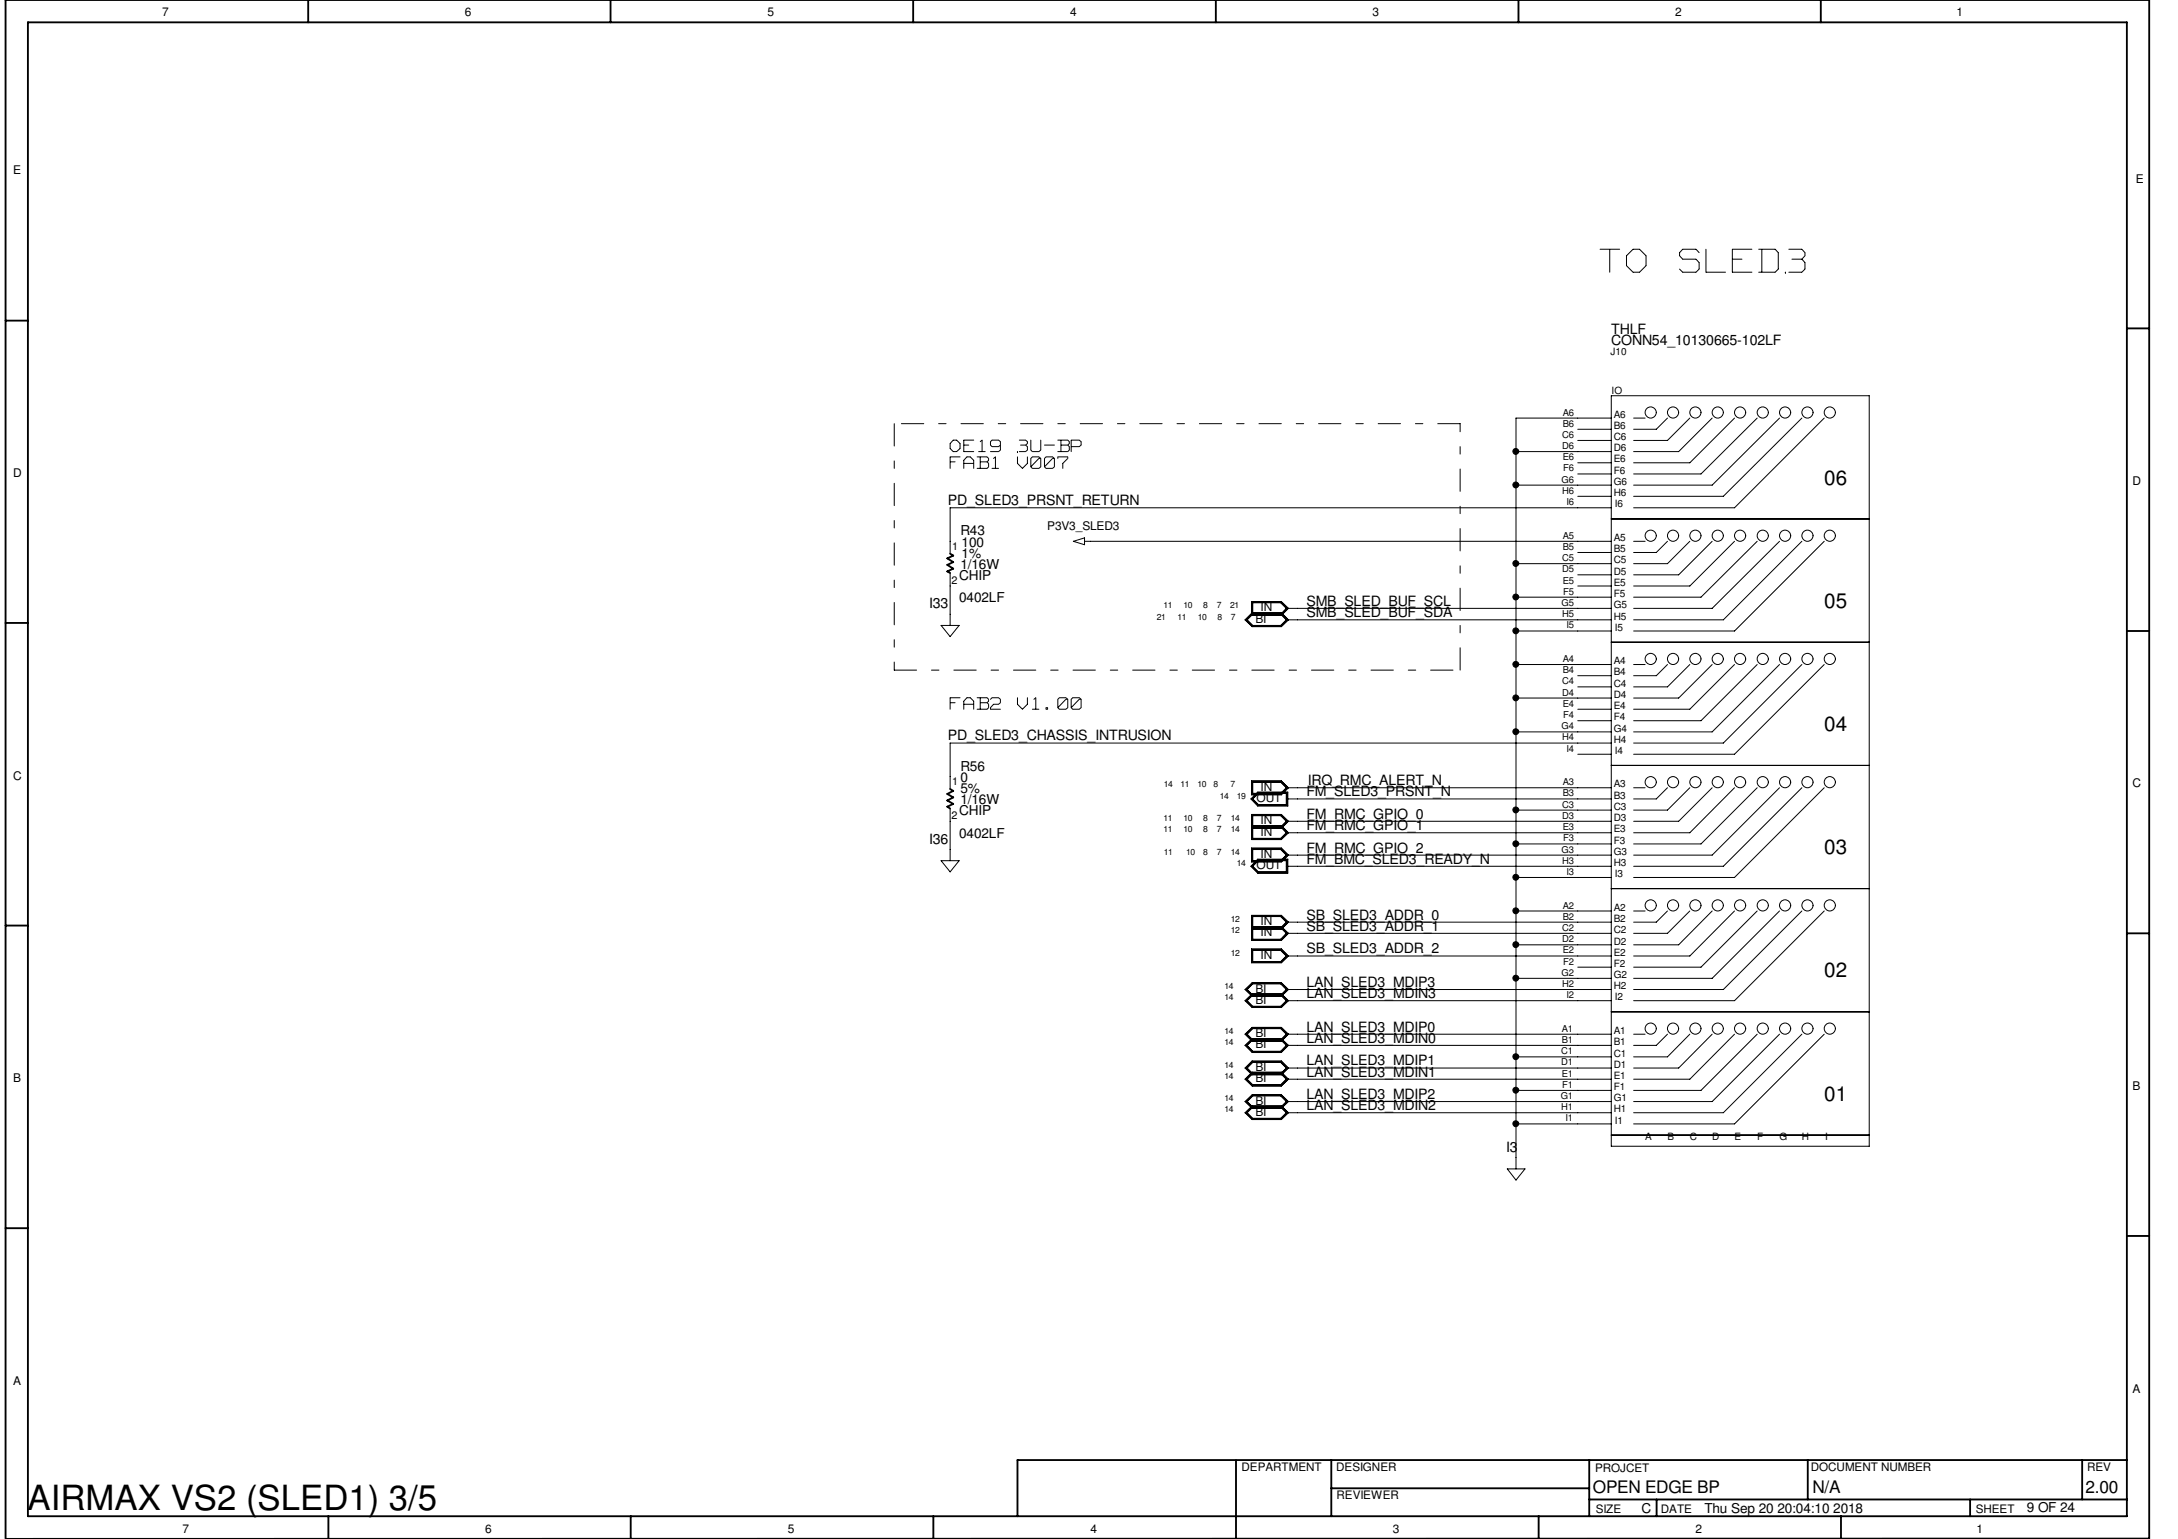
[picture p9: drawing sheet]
<svg xmlns="http://www.w3.org/2000/svg" width="297mm" height="210mm" viewBox="0 0 297 210" stroke-linecap="round" stroke-linejoin="round" font-family="sans-serif">
<g fill="none" stroke="#000" stroke-width=".25">
<path d="M3.8 3h286.3v203.8h-286.3zM42 0v3M83.3 0v3M124.5 0v3M165.8 0v3M207.1 0v3M248.3 0v3M.8 43.7h3M290.1 44.8h3M129.6 75.5l.4 .3-.8 .4 .8 .5-.8 .3 .8 .6-.8 .3 .4 .2M.8 85h3M290.1 86.1h3"/>
<path d="M129.6 107.6l.4 .3-.8 .4 .8 .5-.8 .4 .8 .4-.8 .4 .4 .3M.8 126.2h3M290.1 127.3h3M.8 167.5h3M290.1 168.6h3M168.6 199.2v10.6M181.6 199.1v7.7M216.7 199.1v7.7M246.5 199.1v5.4M284 199.1v5.4M290.1 199.1h-151.3v7.7M.8 209.8v-209.8h292.3v209.8l-292.3 .1"/>
<path d="M44.8 206.8v3M86 206.8v3M127.3 206.8v3M181.6 203h35.1M209.8 206.8v3M216.7 204.5h73.4M225.9 204.5v2.3M251.1 206.8v3M268.7 204.5v2.3"/>
</g>
<path d="M122 57.8v33.6M199.1 57.8h-77.1M122 91.4h77.1M199.1 91.4v-33.6" fill="none" stroke="#000" stroke-width=".14" stroke-dasharray="3 2 1 2"/>
<g fill="none" stroke="#000" stroke-width=".14">
<path d="M218.2 34h2.7M219.5 34v3.1M221.8 36.2l.9 .9M221.8 34.9v1.3M222.7 34l-.9 .9M222.8 37.1h.8M222.8 34h.8M223.6 34l.9 .9M224.5 34.9v1.3M224.5 36.2l-.9 .9M229.1 34.5v.3M229.1 34.9l.4 .4"/>
<path d="M229.1 36.7l.4 .4M229.5 34l-.4 .4M229.5 37.1h1.8M229.5 35.3h1.8M229.5 34h1.8M231.3 34l.4 .5M231.3 35.3l.4 .5M231.7 35.9v.8M231.7 36.7l-.4 .4M232.7 34v3.1M232.7 37.1h2.6M236.3 34h2.6"/>
<path d="M236.3 34v3.1M236.3 37.1h2.6M236.3 35.3h1.3M239.9 37.1h2.2M239.9 34h2.2M240.3 34v3.1M242.1 34l.4 .5M242.5 34.5v2.2M242.5 36.7l-.4 .4M243.5 37.1h.1M244 37.1h1.7M244 34h1.7"/>
<path d="M244.4 35.3h1.3M245.7 34l.5 .5M245.8 35.4l.4 .4M246.2 34.5v.3M246.2 35.9v.8M246.2 36.7l-.5 .4M246.2 34.9l-.5 .4M215.2 58.5h4.5M219.7 54h35.2v102.3h-35.2zM219.7 57h-12.9v102.4M222.8 57h1.6M227.4 57l-1.5 1.5h-3.1"/>
<path d="M230.5 57l-3.1 3.1h-4.6M233.5 57l-4.6 4.6h-6.1M236.6 57l-6.1 6.1h-7.7M239.6 57l-7.6 7.6h-9.2M242.7 57l-9.2 9.2h-10.7M245.7 57l-10.7 10.7h-12.2M248.8 57l-12.2 12.3h-13.8M129.6 60.5v.6M129.6 62.4v1.5M129.6 78.1v7.2M129.6 61.2l.4 .4M129.6 62.3h1.3"/>
<path d="M129.6 63h.7M130 60l-.4 .5M130 61.6h.4M130 60h.4M130.5 60l.4 .5M130.9 60.5v.6M130.9 61.2l-.4 .4M131.4 60.1v1.5M131.4 62.8v1.1M131.4 60h1.4M131.5 61.6h1.3M131.5 60.7h.6"/>
<path d="M131.5 63.2h1.3M131.9 62.3l-.5 .5M131.9 62.3h.4M132.3 62.3l.5 .5M132.8 62.8v1.1M133.3 62.3h1.3M133.3 63.9h1.3M133.5 61.6h.9M133.7 62.4v1.4M133.7 63h.9M133.9 60l-.2 .2M133.9 60.1v1.5"/>
<path d="M134.6 62.3l.2 .2M134.6 63l.2 .2M134.8 62.6v.1M134.8 63.2v.4M134.8 62.8l-.1 .1M134.8 63.7l-.2 .2M135.1 60.3v.4M135.1 60.7l.2 .2M135.1 61.6h1M135.3 60l-.2 .2M135.3 63.9h.9M135.3 60.9h.8"/>
<path d="M135.3 60h.8M135.8 62.3l-.3 .2M135.8 62.4v1.4M136.2 60l.2 .2M136.4 60.7l-.2 .2M136.4 61.4l-.2 .2M136.4 60.3v1M138.8 61.6h.1M138.8 62.3v.9M138.8 63.2l.6 .6M139 61.6h.8M139 60h.8"/>
<path d="M139.2 60.7h.6M139.9 60l.2 .2M139.9 60.7l.2 .2M140.1 61.4l-.2 .2M140.1 60.5l-.2 .2M140.1 60.3v.2M140.1 61v.3M140.1 62.3v.9M140.1 63.2l-.7 .7M140.6 61.4l.2 .2M140.6 63.7l.2 .2M140.6 60v1.3"/>
<path d="M140.6 62.6v1M140.8 62.3l-.2 .2M140.8 61.6h.8M140.8 62.3h.8M140.8 63.9h.8M141.6 62.6l-1 1M141.7 62.5h.2M141.7 62.3l.2 .2M141.9 61.4l-.2 .2M141.9 63.7l-.2 .2M141.9 60v1.3M141.9 62.6v1"/>
<path d="M142.4 63.7l.3 .2M142.4 60.7h1.4M142.4 62.6v1M142.7 62.3l-.3 .2M142.7 62.3h.8M142.7 63.9h.8M143.5 62.6l-1 1M143.5 62.5h.3M143.5 62.3l.3 .2M143.8 63.7l-.3 .2M143.8 62.6v1M144.3 62.3v.2"/>
<path d="M144.3 61.6h1.3M144.3 60h1.3M144.3 62.3h1.3M144.7 60.1v1.5M144.7 60.7h.9M144.9 63.2v.7M145.6 62.6l-.7 .6M145.6 60l.2 .2M145.6 60.7l.2 .2M145.6 62.3v.2M145.8 60.5l-.1 .2M145.8 60.3v.2"/>
<path d="M145.8 61v.3M145.8 61.4l-.2 .2M146.1 60.1v1.5M146.1 60h1M146.1 60.9h1M146.4 73.8l1.5-.4v.9zM147.2 60l.2 .2M147.4 60.7l-.2 .2M147.4 60.3v.4M147.9 73.8h71.8M206.8 76.9h12.9M206.8 61.6h12.9"/>
<path d="M206.8 66.2h12.9M215.2 75.4h4.5M215.2 60.1h4.5M215.2 78.4h4.5M215.2 79.9h4.5M215.2 63.1h4.5M215.2 64.6h4.5M215.2 67.7h4.5M219.7 70.8h35.2M219.7 69.3h-90.1v6.2M222.8 73.8h1.6M227.4 73.8l-1.5 1.6h-3.1"/>
<path d="M230.5 73.8l-3.1 3.1h-4.6M233.5 73.8l-4.6 4.6h-6.1M236.6 73.8l-6.1 6.1h-7.7M239.6 73.8l-7.6 7.6h-9.2M242.7 73.8l-9.2 9.2h-10.7M245.7 73.8l-10.7 10.7h-12.2M248.8 73.8l-12.2 12.3h-13.8M128.4 85.3h2.4l-1.2 1.5zM129.6 95.2v1.5M129.6 95.2h1.3M129.6 95.8h.7M131.4 95.7v1"/>
<path d="M131.5 96.1h1.3M131.9 95.2l-.5 .4M131.9 95.2h.4M132.3 95.2l.5 .4M132.8 95.7v1M133.3 96.7h1.3M133.3 95.2h1.3M133.7 95.2v1.5M133.7 95.8h.9M134.6 95.2l.2 .2M134.6 95.8l.2 .3M134.8 95.6l-.1 .2"/>
<path d="M134.8 95.4v.2M134.8 96.1v.4M134.8 96.5l-.2 .2M135.1 96.6v.1M135.1 96.7h1.3M135.3 95.2l-.2 .2M135.3 95.2h.8M135.5 96.1l-.4 .4M135.5 96.1h.6M136.2 95.2l.2 .2M136.4 95.8l-.2 .3M136.4 95.4v.4"/>
<path d="M138.8 96.1l.6 .6M138.8 95.2v.8M140.1 95.2v.8M140.1 96.1l-.7 .6M140.8 96.7h.9M141.3 95.2l-.3 .2M141.3 95.2v1.5M142.7 96.5h.1M142.7 96.6v.1M142.7 96.7h.1M142.9 96.5v.2M144.3 96.5l.2 .2"/>
<path d="M144.3 95.4v1.1M144.5 95.2l-.2 .2M144.5 96.7h.8M144.5 95.2h.8M145.3 95.4l-1 1.1M145.4 95.4h.2M145.4 95.2l.2 .2M145.6 96.5l-.2 .2M145.6 95.4v1.1M146.1 96.5l.2 .2M146.1 95.4v1.1M146.3 95.2l-.2 .2"/>
<path d="M146.3 96.7h.8M146.3 95.2h.8M147.1 95.4l-1 1.1M147.2 95.4h.2M147.2 95.2l.2 .2M147.4 96.5l-.2 .2M147.4 95.4v1.1M169.8 84.5l1-.9h3.9l1 .9-1 1h-3.9zM170.7 82h4l1 1-1 .9h-4zM170.7 82.1h4l.9 .9-.9 .9h-4zM170.8 82.2h3.9l.8 .8-.8 .8h-3.9zM170.8 83.7h3.9l.8 .8-.8 .8h-3.9l-.8-.8z"/>
<path d="M170.8 83.7h3.9l.9 .8-.9 .9h-3.9l-.9-.9zM170.9 83.8l-.8 .7 .8 .8h3.8l.7-.8M170.9 83.8h3.8M174.7 83.8l.7 .7M175.4 83l-.7-.8h-3.8v1.6M175.4 83h44.3M175.4 84.5h44.3M175.4 83l-.7 .8M206.8 90.6h12.9M206.8 95.2h12.9M206.8 81.4h12.9M206.8 99.8h12.9"/>
<path d="M206.8 86.1h12.9M215.2 96.7h4.5M215.2 92.2h4.5M215.2 93.7h4.5M215.2 98.3h4.5M219.7 87.6h35.2M222.8 90.6h1.6M227.4 90.6l-1.5 1.6h-3.1M230.5 90.6l-3.1 3.1h-4.6M233.5 90.6l-4.6 4.6h-6.1M236.6 90.6l-6.1 6.1h-7.7M239.6 90.6l-7.6 7.7h-9.2"/>
<path d="M242.7 90.6l-9.2 9.2h-10.7M245.7 90.6l-10.7 10.7h-12.2M248.8 90.6l-12.2 12.3h-13.8M128.4 117.4h2.4l-1.2 1.5zM129.6 110.3v7.1M170.6 109l.9-1h4.1v1.9h-4.1zM170.7 106.5h4l1 .9-1 1h-4zM170.7 112.6h4l1 1-1 .9h-4v-3.4h4l1 .9-1 1h-4M170.7 115.7h4l1 .9-1 1h-4zM170.7 109l.9-.9h4v1.8h-4zM170.7 106.6h4l.9 .8-.9 .9h-4zM170.7 112.7h4l.9 .9-.9 .8h-4v-3.3h4l.9 .9-.9 .9h-4"/>
<path d="M170.7 115.7h4l.9 .9-.9 .9h-4zM170.8 109l.8-.8h3.9v1.6h-3.9zM170.8 106.6h3.9l.8 .8-.8 .9h-3.9zM170.8 112.7h3.9l.8 .9-.8 .8h-3.9v-3.2h3.9l.8 .8-.8 .9h-3.9M170.8 115.8h3.9l.8 .8-.8 .8h-3.9zM170.9 112.8h3.8M171.5 117.2h4.1v1.9h-4.1l-.9-.9zM171.6 117.3h3.9v1.7h-3.9l-.8-.8zM171.6 117.3h4v1.7h-4l-.9-.8zM174.7 112.8l.7 .8M175.4 107.4l-.7-.7h-3.8v1.5h4.5v1.5h-3.8l-.7-.7 .7-.8M175.4 112l-.7-.7h-3.8v3h3.8l.7-.7"/>
<path d="M175.4 116.6l-.7-.7h-3.8v1.5h4.5v1.5h-3.8l-.7-.7 .7-.8M175.4 107.4h44.3M175.4 109h44.3M175.4 112h44.3M175.4 113.6h44.3M175.4 116.6h44.3M175.4 118.2h44.3M175.4 107.4l-.7 .8M175.4 112l-.7 .8M175.4 116.6l-.7 .8M206.8 110.5h12.9M206.8 115.1h12.9"/>
<path d="M206.8 119.7h12.9M215.2 102.9h4.5M219.7 104.4h35.2M219.7 101.3h-90.1v6.3M222.8 107.4h1.6M227.4 107.4l-1.5 1.6h-3.1M230.5 107.4l-3.1 3.1h-4.6M233.5 107.4l-4.6 4.6h-6.1M236.6 107.4l-6.1 6.2h-7.7M239.6 107.4l-7.6 7.7h-9.2M242.7 107.4l-9.2 9.2h-10.7M245.7 107.4l-10.7 10.8h-12.2"/>
<path d="M248.8 107.4l-12.2 12.3h-13.8M169.8 135l1-1h3.9l1 1-1 .9h-3.9zM169.8 136.5l1-.9h3.9l1 .9-1 .9h-3.9zM169.9 135l.9-.9h3.9l.9 .9-.9 .8h-3.9zM170.7 129.4h4l1 1-1 .9h-4zM170.7 126.4h4l1 .9-1 1h-4v-3.5h4l1 1-1 .9h-4M170.7 129.5h4l.9 .9-.9 .9h-4zM170.7 126.4h4l.9 .9-.9 .9h-4v-3.3h4l.9 .9-.9 .9h-4M170.8 129.5h3.9l.8 .9-.8 .8h-3.9zM170.8 126.5h3.9l.8 .8-.8 .8h-3.9v-3.1h3.9l.8 .8-.8 .8h-3.9M170.8 134.1h3.9l.8 .9-.8 .8h-3.9l-.8-.8zM170.8 135.7h3.9l.8 .8-.8 .8h-3.9l-.8-.8z"/>
<path d="M170.8 135.6h3.9l.9 .9-.9 .9h-3.9l-.9-.9zM170.9 129.6h3.8l.7 .8-.7 .7h-3.8zM170.9 135.7h3.8M170.9 135.7l-.8 .8 .8 .7h3.8l.7-.7M170.9 126.5h3.8M174.7 135.7l.7 .8M174.7 126.5l.7 .8M175.4 125.8l-.7-.8h-3.8v3.1h3.8l.7-.8M175.4 130.4h44.3M175.4 135h44.3M175.4 135l-.7-.8h-3.8l-.8 .8 .8 .7M175.4 135l-.7 .7"/>
<path d="M175.4 136.5h44.3M175.4 125.8h44.3M175.4 127.3h44.3M175.4 125.8l-.7 .7M206.8 124.2h12.9M206.8 128.9h12.9M206.8 133.4h12.9M215.2 131.9h4.5M219.7 138h35.2M219.7 121.2h35.2M222.8 124.2h1.6M227.4 124.2l-1.5 1.6h-3.1"/>
<path d="M230.5 124.2l-3.1 3.1h-4.6M233.5 124.2l-4.6 4.7h-6.1M236.6 124.2l-6.1 6.2h-7.7M239.6 124.2l-7.6 7.7h-9.2M242.7 124.2l-9.2 9.2h-10.7M245.7 124.2l-10.7 10.8h-12.2M248.8 124.2l-12.2 12.3h-13.8M169.8 141.1l1-1h3.9l1 1-1 .9h-3.9zM169.8 142.6l1-1h3.9l1 1-1 1h-3.9zM169.8 145.7l1-1h3.9l1 1-1 .9h-3.9zM169.8 147.2l1-1h3.9l1 1-1 .9h-3.9zM169.8 151.8l1-1h3.9l1 1-1 .9h-3.9z"/>
<path d="M169.8 150.2l1-.9h3.9l1 .9-1 1h-3.9zM169.9 141.1l.9-.9h3.9l.9 .9-.9 .8h-3.9zM169.9 142.6l.9-.9h3.9l.9 .9-.9 .9h-3.9zM169.9 145.7l.9-.9h3.9l.9 .9-.9 .9h-3.9zM169.9 150.2l.9-.8h3.9l.9 .8-.9 .9h-3.9zM170 141.1l.8-.8h3.9l.8 .8-.8 .8h-3.9zM170 142.6l.8-.8h3.9l.8 .8-.8 .8h-3.9zM170 151.8l.8-.8h3.9l.8 .8-.8 .8h-3.9zM170.8 144.8h3.9l.8 .9-.8 .8h-3.9l-.8-.8zM170.8 146.3h3.9l.8 .9-.8 .8h-3.9l-.8-.8zM170.8 146.3h3.9l.9 .9-.9 .9h-3.9l-.9-.9zM170.8 150.9h3.9l.9 .9-.9 .9h-3.9l-.9-.9z"/>
<path d="M170.8 149.4h3.9l.8 .8-.8 .8h-3.9l-.8-.8zM170.9 141.8h3.8M170.9 141.8l-.8 .8 .8 .8h3.8l.7-.8M170.9 146.4h3.8M170.9 146.4l-.8 .8 .8 .8h3.8l.7-.8M170.9 151l-.8 .8 .8 .7h3.8l.7-.7M170.9 151h3.8M174.7 141.8l.7 .8M174.7 146.4l.7 .8M174.7 151l.7 .8M175.4 141.1h44.3M175.4 141.1l-.7-.8h-3.8l-.8 .8 .8 .7"/>
<path d="M175.4 141.1l-.7 .7M175.4 142.6h44.3M175.4 145.7h44.3M175.4 145.7l-.7-.8h-3.8l-.8 .8 .8 .7M175.4 145.7l-.7 .7M175.4 147.2h44.3M175.4 151.8h44.3M175.4 150.2h44.3M175.4 150.2l-.7-.7h-3.8l-.8 .7 .8 .8M175.4 150.2l-.7 .8M205.6 159.4h2.4l-1.2 1.6zM206.8 144.1h12.9"/>
<path d="M206.8 148.7h12.9M206.8 153.3h12.9M219.7 154.8h35.2M222.8 141.1h1.6M227.4 141.1l-1.5 1.5h-3.1M230.5 141.1l-3.1 3h-4.6M233.5 141.1l-4.6 4.6h-6.1M236.6 141.1l-6.1 6.1h-7.7M239.6 141.1l-7.6 7.6h-9.2M242.7 141.1l-9.2 9.1h-10.7M245.7 141.1l-10.7 10.7h-12.2M248.8 141.1l-12.2 12.2h-13.8"/>
<circle cx="225.1" cy="56.3" r=".76"/>
<circle cx="228.2" cy="56.3" r=".76"/>
<circle cx="231.2" cy="56.3" r=".76"/>
<circle cx="234.3" cy="56.3" r=".76"/>
<circle cx="237.3" cy="56.3" r=".76"/>
<circle cx="240.4" cy="56.3" r=".76"/>
<circle cx="243.5" cy="56.3" r=".76"/>
<circle cx="246.5" cy="56.3" r=".76"/>
<circle cx="249.6" cy="56.3" r=".76"/>
<circle cx="206.7" cy="66.1" r=".4"/>
<circle cx="206.7" cy="61.6" r=".4"/>
<circle cx="206.7" cy="76.9" r=".4"/>
<circle cx="225.1" cy="73.1" r=".76"/>
<circle cx="228.2" cy="73.1" r=".76"/>
<circle cx="231.2" cy="73.1" r=".76"/>
<circle cx="234.3" cy="73.1" r=".76"/>
<circle cx="237.3" cy="73.1" r=".76"/>
<circle cx="240.4" cy="73.1" r=".76"/>
<circle cx="243.5" cy="73.1" r=".76"/>
<circle cx="246.5" cy="73.1" r=".76"/>
<circle cx="249.6" cy="73.1" r=".76"/>
<circle cx="206.7" cy="86" r=".4"/>
<circle cx="206.7" cy="90.6" r=".4"/>
<circle cx="206.7" cy="95.2" r=".4"/>
<circle cx="206.7" cy="99.8" r=".4"/>
<circle cx="206.7" cy="81.4" r=".4"/>
<circle cx="225.1" cy="89.9" r=".76"/>
<circle cx="228.2" cy="89.9" r=".76"/>
<circle cx="231.2" cy="89.9" r=".76"/>
<circle cx="234.3" cy="89.9" r=".76"/>
<circle cx="237.3" cy="89.9" r=".76"/>
<circle cx="240.4" cy="89.9" r=".76"/>
<circle cx="243.5" cy="89.9" r=".76"/>
<circle cx="246.5" cy="89.9" r=".76"/>
<circle cx="249.6" cy="89.9" r=".76"/>
<circle cx="206.7" cy="115.1" r=".4"/>
<circle cx="206.7" cy="110.5" r=".4"/>
<circle cx="206.7" cy="119.6" r=".4"/>
<circle cx="225.1" cy="106.7" r=".76"/>
<circle cx="228.2" cy="106.7" r=".76"/>
<circle cx="231.2" cy="106.7" r=".76"/>
<circle cx="234.3" cy="106.7" r=".76"/>
<circle cx="237.3" cy="106.7" r=".76"/>
<circle cx="240.4" cy="106.7" r=".76"/>
<circle cx="243.5" cy="106.7" r=".76"/>
<circle cx="246.5" cy="106.7" r=".76"/>
<circle cx="249.6" cy="106.7" r=".76"/>
<circle cx="206.7" cy="124.2" r=".4"/>
<circle cx="206.7" cy="128.8" r=".4"/>
<circle cx="206.7" cy="133.4" r=".4"/>
<circle cx="225.1" cy="123.5" r=".76"/>
<circle cx="228.2" cy="123.5" r=".76"/>
<circle cx="231.2" cy="123.5" r=".76"/>
<circle cx="234.3" cy="123.5" r=".76"/>
<circle cx="237.3" cy="123.5" r=".76"/>
<circle cx="240.4" cy="123.5" r=".76"/>
<circle cx="243.5" cy="123.5" r=".76"/>
<circle cx="246.5" cy="123.5" r=".76"/>
<circle cx="249.6" cy="123.5" r=".76"/>
<circle cx="206.7" cy="153.3" r=".4"/>
<circle cx="206.7" cy="148.7" r=".4"/>
<circle cx="206.7" cy="144.1" r=".4"/>
<circle cx="225.1" cy="140.3" r=".76"/>
<circle cx="228.2" cy="140.3" r=".76"/>
<circle cx="231.2" cy="140.3" r=".76"/>
<circle cx="234.3" cy="140.3" r=".76"/>
<circle cx="237.3" cy="140.3" r=".76"/>
<circle cx="240.4" cy="140.3" r=".76"/>
<circle cx="243.5" cy="140.3" r=".76"/>
<circle cx="246.5" cy="140.3" r=".76"/>
<circle cx="249.6" cy="140.3" r=".76"/>
</g>
<g fill="#000">
<circle cx="206.7" cy="66.1" r=".4"/>
<circle cx="206.7" cy="61.6" r=".4"/>
<circle cx="206.7" cy="76.9" r=".4"/>
<circle cx="206.7" cy="86" r=".4"/>
<circle cx="206.7" cy="90.6" r=".4"/>
<circle cx="206.7" cy="95.2" r=".4"/>
<circle cx="206.7" cy="99.8" r=".4"/>
<circle cx="206.7" cy="81.4" r=".4"/>
<circle cx="206.7" cy="115.1" r=".4"/>
<circle cx="206.7" cy="110.5" r=".4"/>
<circle cx="206.7" cy="119.6" r=".4"/>
<circle cx="206.7" cy="124.2" r=".4"/>
<circle cx="206.7" cy="128.8" r=".4"/>
<circle cx="206.7" cy="133.4" r=".4"/>
<circle cx="206.7" cy="153.3" r=".4"/>
<circle cx="206.7" cy="148.7" r=".4"/>
<circle cx="206.7" cy="144.1" r=".4"/>
</g>
<text font-size="5.9" fill="#fff" x="218.2" y="37.7">TO SLED3</text>
<text font-size="4.7" x="3.8" y="206">AIRMAX VS2 (SLED1) 3/5</text>
<g font-size="3" fill="#fff">
<text x="129.6" y="64.2">FAB1 V007</text>
<text x="129.6" y="61.9">OE19 3U-BP</text>
<text x="129.6" y="97">FAB2 V1.00</text>
</g>
<g font-size="2.8">
<text x="248.8" y="66.1">06</text>
<text x="248.8" y="82.9">05</text>
<text x="248.8" y="99.7">04</text>
<text x="248.8" y="116.5">03</text>
<text x="248.8" y="133.3">02</text>
<text x="248.8" y="150.1">01</text>
</g>
<g font-size="2.3">
<text x="217.3" y="203.7">OPEN EDGE BP</text>
<text x="247.2" y="203.6">N/A</text>
<text x="284.4" y="203.6">2.00</text>
</g>
<g font-size="1.9">
<text x="219.7" y="47">CONN54_10130665-102LF</text>
<text x="219.7" y="45.5">THLF</text>
<text x="129.3" y="68.9">PD_SLED3_PRSNT_RETURN</text>
<text x="131" y="73">R43</text>
<text x="131" y="77.6">1/16W</text>
<text x="131.1" y="76.1">1%</text>
<text x="131.1" y="74.5">100</text>
<text x="126.7" y="82.9">I33</text>
<text x="130.8" y="82.2">0402LF</text>
<text x="130.8" y="79.1">CHIP</text>
<text x="178.2" y="82.6">SMB_SLED_BUF_SCL</text>
<text x="178.2" y="84.2">SMB_SLED_BUF_SDA</text>
<text x="129.3" y="101">PD_SLED3_CHASSIS_INTRUSION</text>
<text x="131" y="105.1">R56</text>
<text x="131" y="106.6">0</text>
<text x="178.3" y="107.1">IRQ_RMC_ALERT_N</text>
<text x="130.8" y="111.2">CHIP</text>
<text x="131" y="109.7">1/16W</text>
<text x="131" y="108.2">5%</text>
<text x="178.2" y="108.6">FM_SLED3_PRSNT_N</text>
<text x="178.2" y="113.2">FM_RMC_GPIO_1</text>
<text x="178.2" y="111.7">FM_RMC_GPIO_0</text>
<text x="126.7" y="115.1">I36</text>
<text x="130.8" y="114.3">0402LF</text>
<text x="178.2" y="117.8">FM_BMC_SLED3_READY_N</text>
<text x="178.2" y="116.3">FM_RMC_GPIO_2</text>
<text x="178.2" y="125.4">SB_SLED3_ADDR_0</text>
<text x="178.2" y="127">SB_SLED3_ADDR_1</text>
<text x="178.2" y="130">SB_SLED3_ADDR_2</text>
<text x="178.2" y="136.1">LAN_SLED3_MDIN3</text>
<text x="178.2" y="134.6">LAN_SLED3_MDIP3</text>
<text x="178.2" y="142.2">LAN_SLED3_MDIN0</text>
<text x="178.2" y="140.7">LAN_SLED3_MDIP0</text>
<text x="178.2" y="149.9">LAN_SLED3_MDIP2</text>
<text x="178.2" y="146.9">LAN_SLED3_MDIN1</text>
<text x="178.2" y="145.3">LAN_SLED3_MDIP1</text>
<text x="178.2" y="151.4">LAN_SLED3_MDIN2</text>
<text x="205.4" y="157.1">I3</text>
<text x="223.9" y="206.3">C</text>
<text x="232.4" y="206.3">Thu Sep 20 20:04:10 2018</text>
<text x="276.4" y="206.2">9 OF 24</text>
</g>
<g font-size="1.6">
<text x="22.1" y="2.2">7</text>
<text x="63.4" y="2.2">6</text>
<text x="104.7" y="2.2">5</text>
<text x="146" y="2.2">4</text>
<text x="187.2" y="2.2">3</text>
<text x="228.5" y="2.2">2</text>
<text x="266.8" y="2.2">1</text>
<text x="1.8" y="23.8">E</text>
<text x="291.3" y="24.9">E</text>
<text x="1.8" y="65.1">D</text>
<text x="290.8" y="66.1">D</text>
<text x="142.8" y="72.3">P3V3_SLED3</text>
<text x="171.9" y="83.4">IN</text>
<text x="171.2" y="84.9">BI</text>
<text x="1.8" y="106.3">C</text>
<text x="171.9" y="107.9">IN</text>
<text x="290.8" y="107.4">C</text>
<text x="171.4" y="109.4">OUT</text>
<text x="171.9" y="114">IN</text>
<text x="171.9" y="112.4">IN</text>
<text x="171.4" y="118.6">OUT</text>
<text x="171.9" y="117.1">IN</text>
<text x="171.9" y="127.7">IN</text>
<text x="171.9" y="126.2">IN</text>
<text x="171.9" y="130.8">IN</text>
<text x="171.2" y="136.9">BI</text>
<text x="171.2" y="135.4">BI</text>
<text x="171.2" y="143">BI</text>
<text x="171.2" y="141.5">BI</text>
<text x="1.8" y="147.6">B</text>
<text x="171.2" y="147.6">BI</text>
<text x="171.2" y="146.1">BI</text>
<text x="290.8" y="148.7">B</text>
<text x="171.2" y="150.7">BI</text>
<text x="171.2" y="152.2">BI</text>
<text x="1.8" y="188.8">A</text>
<text x="290.8" y="189.9">A</text>
<text x="169.3" y="200.6">DEPARTMENT</text>
<text x="182.2" y="200.7">DESIGNER</text>
<text x="217.5" y="200.7">PROJCET</text>
<text x="247" y="200.7">DOCUMENT NUMBER</text>
<text x="284.6" y="200.7">REV</text>
<text x="24.9" y="209">7</text>
<text x="66.2" y="209">6</text>
<text x="107.4" y="209">5</text>
<text x="148.7" y="209">4</text>
<text x="182.3" y="204.5">REVIEWER</text>
<text x="189.9" y="209">3</text>
<text x="217.6" y="206.3">SIZE</text>
<text x="226.5" y="206.3">DATE</text>
<text x="231.2" y="209">2</text>
<text x="269.4" y="206.4">SHEET</text>
<text x="269.6" y="209">1</text>
</g>
<g font-size="1.5">
<text x="129.9" y="75">1</text>
<text x="129.7" y="79.7">2</text>
<text x="129.9" y="107.1">1</text>
<text x="129.7" y="111.8">2</text>
</g>
<g font-size="1.4">
<text x="219.7" y="48.5">J10</text>
<text x="219.8" y="53.8">IO</text>
<text x="220.1" y="58.5">B6</text>
<text x="220.1" y="57">A6</text>
<text x="220.1" y="64.6">F6</text>
<text x="220.1" y="63.1">E6</text>
<text x="220.1" y="61.6">D6</text>
<text x="220.1" y="60">C6</text>
<text x="220.1" y="67.6">H6</text>
<text x="220.1" y="66.1">G6</text>
<text x="220.2" y="69.2">I6</text>
<text x="220.1" y="76.8">C5</text>
<text x="220.1" y="75.3">B5</text>
<text x="220.1" y="73.8">A5</text>
<text x="220.1" y="82.9">G5</text>
<text x="220.1" y="81.4">F5</text>
<text x="220.1" y="79.9">E5</text>
<text x="220.1" y="78.4">D5</text>
<text x="220.1" y="84.5">H5</text>
<text x="220.2" y="86">I5</text>
<text x="220.1" y="95.2">D4</text>
<text x="220.1" y="93.6">C4</text>
<text x="220.1" y="92.1">B4</text>
<text x="220.1" y="90.6">A4</text>
<text x="220.1" y="101.3">H4</text>
<text x="220.1" y="99.8">G4</text>
<text x="220.1" y="98.3">F4</text>
<text x="220.1" y="96.7">E4</text>
<text x="220.1" y="107.4">A3</text>
<text x="220.2" y="102.8">I4</text>
<text x="220.1" y="113.5">E3</text>
<text x="220.1" y="112">D3</text>
<text x="220.1" y="110.4">C3</text>
<text x="220.1" y="108.9">B3</text>
<text x="220.1" y="118.1">H3</text>
<text x="220.1" y="116.6">G3</text>
<text x="220.1" y="115.1">F3</text>
<text x="220.2" y="119.6">I3</text>
<text x="220.1" y="125.7">B2</text>
<text x="220.1" y="124.2">A2</text>
<text x="220.1" y="131.9">F2</text>
<text x="220.1" y="130.3">E2</text>
<text x="220.1" y="128.8">D2</text>
<text x="220.1" y="127.3">C2</text>
<text x="220.1" y="134.9">H2</text>
<text x="220.1" y="133.4">G2</text>
<text x="220.2" y="136.4">I2</text>
<text x="220.1" y="142.5">B1</text>
<text x="220.1" y="141">A1</text>
<text x="220.1" y="148.7">F1</text>
<text x="220.1" y="147.2">E1</text>
<text x="220.1" y="145.6">D1</text>
<text x="220.1" y="144.1">C1</text>
<text x="220.1" y="151.7">H1</text>
<text x="220.1" y="150.2">G1</text>
<text x="220.2" y="153.2">I1</text>
<text x="224.4" y="155.5">A</text>
<text x="227.4" y="155.5">B</text>
<text x="230.5" y="155.5">C</text>
<text x="233.5" y="155.5">D</text>
<text x="236.6" y="155.5">E</text>
<text x="239.6" y="155.5">F</text>
<text x="242.7" y="155.5">G</text>
<text x="245.7" y="155.5">H</text>
<text x="248.9" y="155.5">I</text>
</g>
<g font-size="1.3">
<text x="213.1" y="59.7">C6</text>
<text x="213.1" y="58.2">B6</text>
<text x="213.1" y="56.7">A6</text>
<text x="213" y="65.8">G6</text>
<text x="213.1" y="61.3">D6</text>
<text x="213.1" y="62.8">E6</text>
<text x="213.2" y="64.3">F6</text>
<text x="213.1" y="67.4">H6</text>
<text x="213.7" y="68.9">I6</text>
<text x="213.1" y="76.5">C5</text>
<text x="213.1" y="75">B5</text>
<text x="213.1" y="73.5">A5</text>
<text x="213" y="82.6">G5</text>
<text x="213.1" y="78.1">D5</text>
<text x="213.1" y="79.6">E5</text>
<text x="213.2" y="81.1">F5</text>
<text x="213.1" y="84.2">H5</text>
<text x="213.7" y="85.7">I5</text>
<text x="213.1" y="94.9">D4</text>
<text x="213.1" y="93.3">C4</text>
<text x="213.1" y="91.8">B4</text>
<text x="213.1" y="90.3">A4</text>
<text x="213" y="99.4">G4</text>
<text x="213.1" y="101">H4</text>
<text x="213.1" y="96.4">E4</text>
<text x="213.2" y="97.9">F4</text>
<text x="213.1" y="107.1">A3</text>
<text x="213.7" y="102.5">I4</text>
<text x="213.1" y="111.7">D3</text>
<text x="213.1" y="110.2">C3</text>
<text x="213.1" y="113.2">E3</text>
<text x="213.1" y="108.6">B3</text>
<text x="213" y="116.3">G3</text>
<text x="213.1" y="117.8">H3</text>
<text x="213.2" y="114.7">F3</text>
<text x="213.7" y="119.3">I3</text>
<text x="213.1" y="125.4">B2</text>
<text x="213.1" y="123.9">A2</text>
<text x="213.1" y="128.5">D2</text>
<text x="213.1" y="127">C2</text>
<text x="213.1" y="130">E2</text>
<text x="213.2" y="131.6">F2</text>
<text x="213" y="133.1">G2</text>
<text x="213.1" y="134.6">H2</text>
<text x="213.7" y="136.1">I2</text>
<text x="212.9" y="143.8">C1</text>
<text x="213" y="142.2">B1</text>
<text x="213" y="140.7">A1</text>
<text x="212.8" y="149.9">G1</text>
<text x="212.9" y="145.3">D1</text>
<text x="213" y="146.9">E1</text>
<text x="213.1" y="148.4">F1</text>
<text x="212.9" y="151.4">H1</text>
<text x="213.5" y="153">I1</text>
</g>
<g font-size="1.2">
<text x="158.7" y="82.9">11</text>
<text x="161.4" y="82.9">10</text>
<text x="164.1" y="82.9">8</text>
<text x="165.9" y="82.9">7</text>
<text x="167.8" y="82.9">21</text>
<text x="157.8" y="84.5">21</text>
<text x="160.6" y="84.5">11</text>
<text x="163.4" y="84.5">10</text>
<text x="166" y="84.5">8</text>
<text x="167.8" y="84.5">7</text>
<text x="158.7" y="107.4">14</text>
<text x="161" y="107.4">11</text>
<text x="163.3" y="107.4">10</text>
<text x="165.5" y="107.4">8</text>
<text x="167.8" y="107.4">7</text>
<text x="158.7" y="113.5">11</text>
<text x="158.7" y="112">11</text>
<text x="161.4" y="113.5">10</text>
<text x="161.4" y="112">10</text>
<text x="164.1" y="113.5">8</text>
<text x="164.1" y="112">8</text>
<text x="165.9" y="112">7</text>
<text x="165.9" y="113.5">7</text>
<text x="166.4" y="108.9">14</text>
<text x="167.8" y="112">14</text>
<text x="167.8" y="113.5">14</text>
<text x="168.7" y="108.9">19</text>
<text x="158.7" y="116.6">11</text>
<text x="161.8" y="116.6">10</text>
<text x="164.1" y="116.6">8</text>
<text x="165.9" y="116.6">7</text>
<text x="167.8" y="116.6">14</text>
<text x="168.7" y="118.1">14</text>
<text x="167.8" y="125.7">12</text>
<text x="167.8" y="127.3">12</text>
<text x="167.8" y="130.3">12</text>
<text x="167" y="134.9">14</text>
<text x="167" y="136.4">14</text>
<text x="167" y="141">14</text>
<text x="167" y="142.5">14</text>
<text x="167" y="147.2">14</text>
<text x="167" y="145.6">14</text>
<text x="167" y="151.7">14</text>
<text x="167" y="150.2">14</text>
</g>
</svg>
